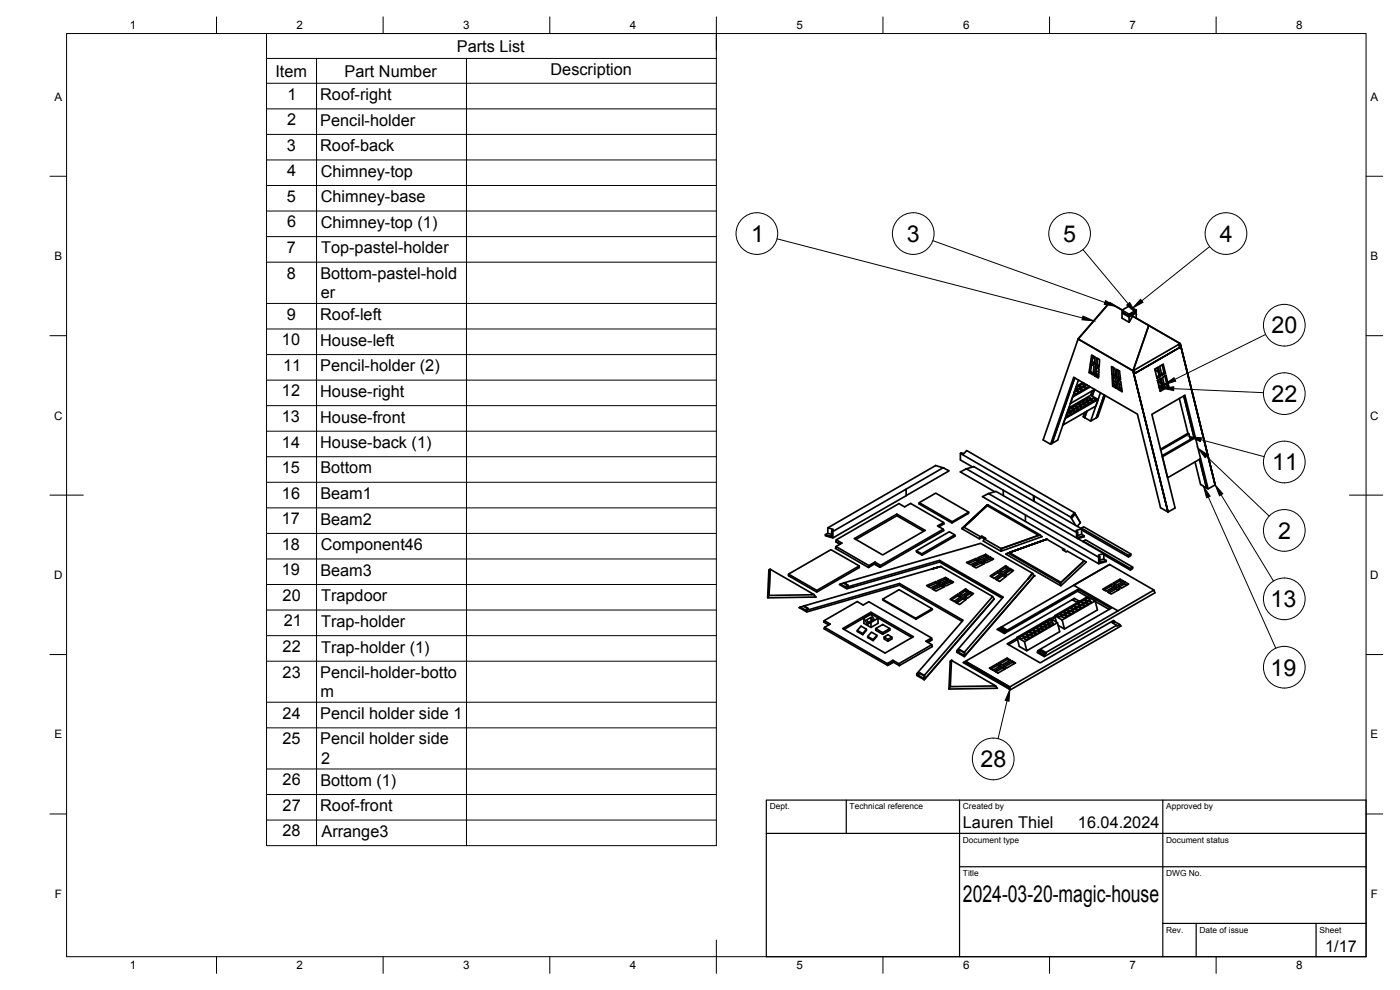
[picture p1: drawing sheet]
<svg xmlns="http://www.w3.org/2000/svg" width="420mm" height="297mm" viewBox="0 0 420 297" stroke-linecap="round" stroke-linejoin="round" font-family="sans-serif">
<!-- layer: Visible -->
<g fill="none" stroke="#000" stroke-width=".51">
<path d="M336.7 93.1v.4l2.2 1.3M336.7 93.9l2.2 1.2v1.6M337.1 93.7l-.4 .2v1.6l2.2 1.2 1-1.8M339.9 94.9l4.9 2.7-4.8 13.7-16.4-9.6 9.4-10.9 3.8 2.2-3.8-2.2-9.4 10.9M339.9 94.9l14.3 8.2M340.7 93.7l.3 .2v1.6M341 93.1l-2.1-1.3-2.2 1.3 2.2 1.2 2.1-1.2v.4l-2.1 1.3v-.5M341 93.9l-2.1 1.2M344.8 97.6l9.4 5.5-14.2 8.2zM322.3 118.1l.2 .4-.3 .2M322.3 118l.3 .4-.6 .3M322.4 117.8l.1 .2"/>
<path d="M322.4 117.6l1-.1 .2 .3-.4 .3M322.5 117.5l.8-.1 .3 .4-.5 .3-.8-.3M322.8 116.6l.4 .4-.4 .3M322.8 116.5l.5 .5-.8 .3M323.1 116.1l.8-.2 .5 .4-.3 .3-.6 .1-.4-.3zM323.2 116.6l-.2-.3 .2-.2 .7-.1 .4 .3-.4 .4M323.5 116.9l.7-.2 .5 .5-.3 .3h-.5l-.5-.3zM323.6 117.4l-.2-.3 .2-.2 .6-.1 .5 .3-.4 .4M323.7 114l-6.3 18.1-1.7 .9 6.8-19.6-6.8 19.6-.4 .3M324.2 115.5l.7-.2 .5 .4-.4 .3h-.6l-.3-.3zM324.3 116l-.2-.4 .6-.3 .7 .4-.4 .3M324.6 116.3l.7-.2 .5 .5-.4 .2-.5 .1-.5-.3z"/>
<path d="M324.7 116.8l-.2-.2 .1-.3 .7-.1 .4 .3-.4 .4M325 114.8l-2 1.1M325.2 114.9l.2 .4 .6 .1M325.2 114.9l.2 .4M326.1 119.5l.8-.2 .5 .5-.8 .3-.4-.2zM326.2 115.5l-.6 .1-.1 .4 .8 .3 .5-.4M326.3 120l-.1-.5 .6-.1 .5 .3-.3 .4M326.3 115.6l-.7 .1 .1 .4M326.7 115.8v.3l-.3 .2M327.2 116.1l-5.3 3-.7 2 7.3-4.3M327.2 109.2l1.1 .6-.3 2.7-1.2-.7zM327.3 111.6l-.5 .2"/>
<path d="M327.6 119.7l.7-.2 .5 .5-.8 .3-.4-.3zM327.6 109.4l-.3 2.2 .8 .4M327.6 106.5l1 .6-.2 2.2-1.1-.6zM327.7 108.5l-.4 .2M327.8 117.3l-.5 1.3M328 106.7l-.3 1.8 .7 .4M328.4 116.9l-.6 2M328.6 107.2l-.7 .4M328.7 110l1.1 .7-.1 2.7-1.2-.7zM328.9 112.5l-.4 .2M329 112l.7 .5M329 107.3l1 .6-.1 2.3-1.1-.6z"/>
<path d="M329 111.3l.8 .4M329.1 110.3l-.2 2.2 .8 .5M329.2 109.3l-.4 .3M329.4 107.6l-.2 1.7 .7 .4M329.6 119.9l-.7 1.9-9.9 5.7 .7-1.9 9.9-5.7-2.3-1.3-6.5 3.8M330.3 117.8l-3 8.6-1.8-1.1 .7-1.9-.7 1.9-.4-.2 .4-1.4M331.7 118.7l-2.3 6.4-.4 .3 2.4-6.9-2.4 6.9-1.7 1M333.6 110l1 .5 .2 2.5-1.1-.6zM333.8 112.9l1 .7 .3 3-1.2-.7zM334 110.2l.2 2 .6 .3M334.2 112.2l-.5 .2M334.2 113.2l.1 2.4 .8 .4"/>
<path d="M334.3 114.3l.6 .4M334.3 115.1l.7 .4M334.3 115.6l-.4 .3M335 110.8l1 .5 .3 2.6-1.1-.6zM335.3 113.8l1.1 .6 .3 3.1-1.2-.7zM335.5 111l.1 2 .6 .4M335.6 113l-.4 .3M335.7 114.1l.3 2.5 .7 .4M335.9 115.2l.6 .4M335.9 116.1l.7 .3M336 116.6l-.5 .2M340 111.3l10.5 42.3-10.5-42.4-16.4-9.5-10.5 30.3 2.2 1.3 6.9-20.1 19.2 11.1 6.9 28 2.2 1.3"/>
<path d="M340.6 112l13.5-7.8-13.5 7.8M340.6 112l-.2-1-.4 .2 10.5 42.4M346.6 110.9l1 .6M347.3 110.3l.6 2.4-.8 .4M347.4 114.2l1 .6M347.5 114.6l1 .5M347.7 115.5l1 .6M347.9 112.7l.4 .2-.7-2.8-1 .7 .6 2.7 1.1-.6M347.9 116.1l.9 .5v-.2M348.1 116.2l-.2 .1M348.1 113.7l.7 2.9-.7 .4M348.6 112.1l.1 .1"/>
<path d="M348.8 109.5l.5 2.3-.7 .4M348.8 116.6l.5 .2-.9-3.3-1 .6 .8 3.3 1.1-.6M349.3 111.8l.5 .2-.7-2.7-1.1 .6 .7 2.8 1.1-.7M349.4 115.3v.1M349.6 112.8l.7 2.9-.7 .4M350.3 115.7l.5 .3-.9-3.4-1 .6 .8 3.4 1.1-.6M353.8 103.3l.3 .9zM353.8 103.3l.4-.2 10.5 42.4M353.9 119.6l2.6 10.4M354.2 103.1l10.5 42.4zM355.3 118.8l3.1 12.4M288.2 136v2l3.7 2.1"/>
<path d="M320 124.6l.3 .3-.4 .3M320 124.5l.3 .4-.5 .3M320.1 124.3l.2 .2M320.2 124h1l.1 .3-.3 .3M320.2 123.9l.7-.1 .5 .4-.5 .4-.8-.3M320.5 123.1l.5 .3-.4 .3M320.5 123l.4 .1 .1 .4-.7 .2M320.8 122.6l.9-.2 .4 .4-.3 .3h-.6l-.4-.2zM321 123l-.1-.4 .7-.2 .5 .4-.4 .3M321.2 123.4l.9-.2 .4 .4-.4 .3h-.5l-.4-.2zM321.4 123.9l-.2-.4 .7-.2 .5 .3-.4 .3M321.9 121.9l.8-.1 .5 .4-.3 .3h-.6l-.4-.2z"/>
<path d="M322.1 122.4l-.2-.4 .7-.2 .5 .3-.4 .4M322.3 122.8l.8-.2 .4 .4-.2 .3h-.7l-.3-.2zM322.4 123.2l-.1-.4 .7-.2 .5 .4-.4 .3M323 121.3l.7-.2 .5 .5-.2 .3h-.7l-.3-.2zM323.1 121.8l-.1-.4 .7-.2 .5 .3-.4 .4M323.3 122.2l.9-.2 .4 .4-.9 .3-.4-.2zM323.5 122.6l-.2-.4 .7-.2 .5 .4-.4 .3M324 120.7l.7-.2 .6 .5-.3 .2-.6 .1-.4-.2zM324.2 121.2l-.2-.4 .7-.2 .5 .3-.4 .4M324.3 121.6l.8-.2 .5 .4-.7 .3-.5-.2zM324.5 122l-.1-.4 .7-.2 .5 .3-.4 .4M325.1 120.1l.9-.1 .3 .4-.8 .3-.4-.3z"/>
<path d="M325.2 120.6l-.1-.5 .7-.1 .5 .3-.4 .4M325.4 121l.8-.3 .5 .5-.3 .3h-.6l-.4-.2zM325.6 121.4l-.1-.4 .6-.2 .5 .3-.3 .4M326.5 120.4l.9-.2 .4 .4-.3 .2-.6 .1-.4-.2zM326.7 120.8l-.2-.4 .7-.2 .5 .3-.4 .4M327.7 120.2l-.1-.5 .7-.1 .5 .3-.4 .4M348.8 136.7l9.7-5.6 .3 .2-10 5.7 1.6 6.3 9.9-5.7-4.7-19-9.9 5.7 7 28.1-2.2 1.2M356.8 130.2l-.3-.2-8.2 4.8M357.2 131.9l-.4-1.7-8.4 4.9M360.3 137.6l2.3 9.1-.5-.3-2.1-8.6 2.1 8.6-1.8-1-1.7-6.8M249.6 159.3v1.7l-1.9-.6M250 159.5v1.9"/>
<path d="M269.2 154.2l-12.8 7.4 8.5 4.9 12.7-7.4-8.4-4.9v.5l-12.3 7.1M269.2 154.7l8 4.7M271.9 148.7v-1.9l-21.9 12.7-.4-.2 .4-.5-1.6-.4M275.9 150.8l4.9-2.8 9.9 5.7M281.8 158l1.5-.8-.1-.4-9.9-5.7-1.8 1-1.7-1-18.8 10.9M283 140.3l-11.1 6.5M283.1 158.8l-18.8 10.8M283.2 156.8l-1.8 1 1.7 1 .1 .4-19.1 11M283.3 140.4l-2.5-.7-32.4 18.7v1.6l-.7 .4v.3l2.3 .7 21.9-12.7M283.3 140.5l1.5 .8-12.9 7.4M285.8 156.5l4.9-2.8-.1 .3-4.9 2.9-9.9-5.7 .1-.4 9.9 5.7-.1 .4M288.6 158.6l.7-.5 5 3-.4 .6z"/>
<path d="M289.3 158.1l6.9-6.4zM290 140.7l11.1 6.4M292.2 140h.1M292.2 140l32.4 18.7v1.6l.8 .4v.4l-1.9 .5M292.3 140l-2.3 .7-1.8 .9 10.3 5.9M294.9 149l1.8-.9 2.2-.7 32.4 18.7v1.6l.7 .5v.3l-2.3 .6zM296.4 151.5l-7.8 7.1M296.7 148.1l33 19.1 .4-.1-.5-.5 1.7-.5M301.1 147.1l22 12.7 .3-.1-.4-.5 1.6-.5M301.1 147.1v1.6M307.7 154.5v1.9M310.2 148.7v1.7v-1.7"/>
<path d="M321.6 155.5l1.2 2.1M322.5 153.8l.2 .4-1.1 1.3-.3-.4zM322.5 153.8h.1M322.5 153.8l-32.4-18.6-.8 .9-.9-.2-.2 .1 33.1 19.1M322.5 153.9l.2 .3M322.7 154.2l1.5 2.7-.9 1M322.7 154.2l1.5 2.7M323.1 159.8v1.6M323.4 159.7v1.6l2-.6M324.5 158.6l.7-.5 14.2 8.1v.5l-.7 .4M324.5 158.5l14.2 8.1M324.6 159l14.1 8.1v-.5l.7-.4"/>
<path d="M364.7 145.5l-2.1 1.2M230.8 171l.3-.2 13.3 7.6 .5 .7-14.5 .3zM236.6 172.3l8.5 4.9M244.4 178.4l-13.6 .3 .3-7.9-.3 7.9-.4 .7M248.4 160l1.2 .3M250.8 162.5l.2-.5 1.7 .9-1.8 1.1M250.8 162.5l1.3 .8zM253.2 174.9l-1 .3M254.1 176.2l-1.9-1-.3 .2 2.2 1.3M254.4 175.7l-1.2-.8 1.4 .7-.7 .4M257.9 169.8l-12.8 7.4v.4l-8.5-4.9v-.4l12.8-7.4 8.5 4.9v.5l-12.8 7.3M260.8 169.7l-9.9-5.7-.2 .6 9.9 5.7"/>
<path d="M262.4 169.2l1.7 1M262.6 168.7l1.7 .9-.2 .6-1.7-1zM262.6 168.7l-1.8 1-.2 .6 1.8-1.1M264.9 179.8l4.9-2.9 9.9 5.8-4.9 2.8zM264.9 179.8l.1 .3 9.9 5.7-.1-.3M269.9 175.1v.5M275 165.3l1.6 .9 9.9-5.7 .1 .4-9.9 5.7-.1-.4M278.1 175.7l2.8-1.2 1.1 .6-2.7 1.3zM279.7 176.6l2.7-1.2 1.1 .6-2.6 1.3zM280.9 174.5v.5M281.4 174.3l2.4-1 1 .5-2.3 1.1zM281.5 175.4l-.6-.4-2.3 1"/>
<path d="M282 168.1l-27.9 8.1v.5l27.9-8.1M282.3 170l-.5 .1M282.4 175.4v.5M282.9 175.2l2.3-1.1 1 .6-2.2 1.1zM283.1 176.2l-.7-.3-2.2 1M283.8 173.3v.5M284.3 174.1l-.5-.3-1.9 .8M285.1 179.8l2.3-1.5 1.1 .6-2.2 1.6zM285.2 174.1v.5M285.7 174.9l-.5-.3-1.8 .8M286.5 160.5l-1.6-1-9.9 5.8 .1 .3 1.6 1M287.4 178.3v.5"/>
<path d="M287.8 178l2-1.3 .9 .6-1.8 1.3zM288.2 179.2l-.8-.4-1.9 1.2M289 179.1v.5M289.3 178.9l1.9-1.3 .9 .5-1.7 1.4zM289.8 176.7v.5M290.1 168.8l2.8-1.2 1.1 .6-2.7 1.2zM290.4 177.6l-.6-.4-1.6 1M291.2 177.6v.4M291.7 169.7l2.8-1.3 1.1 .7-2.7 1.3zM291.8 178.4l-.6-.4-1.5 1.1M292.9 167.6v.4M293.4 167.4l2.4-1.1 1 .6-2.3 1.1z"/>
<path d="M293.6 168.4l-.7-.4-2.3 1M294.5 168.4v.5M294.7 161.3l-.8 .4M294.7 160.9l-.4 .2M294.9 168.2l2.3-1 1 .5-2.2 1.1zM295.1 169.3l-.6-.4-2.3 1.1M295.4 161.7l5.1 2.9M295.8 166.3v.5M296.3 167.1l-.5-.3-1.9 .8M297.2 172.8l2.3-1.5 1.1 .6-2.2 1.6zM297.2 167.2v.4M297.8 167.9l-.6-.3-1.8 .9"/>
<path d="M297.9 179l.4 .7M298.3 179.7l-20.9 24.2-.3-.4 .4-.6M298.3 179.7l-20.9 24.2-2.3-1.2v-.5M298.8 173.8l2.2-1.6 1.1 .6-2.1 1.7zM299.5 171.3v.5M299.9 171.1l1.9-1.3 1 .6-1.9 1.3zM300.2 172.2l-.7-.4-1.9 1.3M300.5 164.6l-.1 .8M301 172.2v.5M301.4 171.9l1.8-1.3 1 .6-1.8 1.3zM301.7 173.1l-.7-.4-1.8 1.3M301.8 169.8v.5"/>
<path d="M302.4 170.6l-.6-.3-1.5 1M302.5 165.9l15.8 9M303.2 170.6v.5M303.8 171.5l-.6-.4-1.5 1M308.5 173.7l-19.1 22-1.3-.7-.7 .4-.3-.2 14-16-19.1-11.1v.5l18.8 10.9M308.5 173.7l1.4-1.7 .5 .8-21 24.2-.3-.5 .5-.5-.2-.3M309.7 172.3l-1.2 1.4zM309.9 172l-15.6-9-41 11.9M310.4 172.8l-21 24.2-2.3-1.3v-.5M311.7 160.6l.4-.1 .7 .5-12.4 4.4-5.3-3.1 .7-.8-1.1-.6v.4l.7 .4M311.7 160.6l-11.2 4M312 160.6l-15.6-9.2-.2 .3 15.5 8.9"/>
<path d="M314.1 161.8l-12.2 4.5 16.5 9.5 7.6-7.2-5.7-3.2-.3 .2-1.2-.7 .4-.2-5-2.9-11.3 4M314.2 161.8h.1M314.2 161.8l-11.3 4 11.3-4M314.2 161.8l-11.3 4 15.5 9M318.4 174.8l-.2 .2 .2 .8M319.2 164.7l.4 .2-.4 .2M321.8 179.9l.6-.3-.4 .4M321.8 179.9l1.4 .8 .9-.3M321.8 179.9l-32.4 18.8M322.4 179.6l1.5 .8M323.5 176.8l-22 12.7-.1 .6 22-12.7M324.6 160.3l-1.2 .4"/>
<path d="M325.1 162.5v-.1l14.1 8.1v.5l-7.9-4.6M325.1 162.4l.7-.4 14.1 8.1v.5l-.7 .4M325.4 168.3l-7 6.5M325.8 179.6l.7-.2 .6 .5-.3 .2-.6 .1-.4-.3zM326.3 179.1l-2.9-1.7 .1-.6 9.9 5.7-22 12.7M329.7 167.2v1.9M330.1 167.1v1.6l1.9-.5M330.9 176.8l2.6-1.5 1.1 .6-2.6 1.5zM331.3 167.7l-1.2 .4M332.4 177.6l2.6-1.5 1.1 .6-2.6 1.6zM333 169.4l-10.8 6.2 13.3 7.7 10.8-6.3 .3 .9-33.2 19.1M333.4 175.8l-2 1.2"/>
<path d="M333.5 175.3l-.1 .5 .7 .4M334 175l2.1-1.2 1.1 .6-2.2 1.2zM334.9 176.7l-2.1 1.2M335 176.1l-.1 .6 .6 .4M335.5 175.9l2.2-1.3 1 .6-2.2 1.3zM336 174.3l-1.6 1M336.1 173.8l-.1 .5 .7 .4M337.5 175.2l.6 .4M337.7 174.6l-.2 .6-1.6 .9M339.9 170.1l-.7 .4M346.3 177l-13.3-7.6-32.4 18.7M240.2 182.1v.1"/>
<path d="M240.2 182.1l1.7 .9M241.1 181.9l1.3 .7M241.3 181.8l41-11.8 15.6 9-20.5 23.7-1.3-.8-.7 .4-.3-.1 13.9-16.1-19.1-11-27.8 8-.2-.1 .7-.5zM241.3 181.8l-1.4 .5 2.2 1.3 27.8-8 18.9 10.8M242.1 183.1v.5M247.4 186.2l9.9-5.7 1.7 1 1.8-.9 18.8 10.8M247.5 188.2l18.8 10.9M248.7 187.5l-1.5-.9 .2-.4 1.8 1-1.7 1-.2 .4 19.1 11.1 1.7-1 1.8 1M258.9 190.1l-1.6-.9v.3l1.6 .9 1.1-1.3v-.3l-1.1 1.3v.3M259.3 185.5v1.5l2.1 1.3M260 188.8l-1.6-.9-1.1 1.3M260.4 191l1.6 .9"/>
<path d="M261.4 185.3v1l.3 .2M261.4 183.7l-8.5 4.9 12.7 7.3 8.5-4.9-12.7-7.3v.5l-8.1 4.6M261.4 186.3l-.8 .5M261.4 184.2l12.3 7.1M262 186.4l-.6-1.1-1.3 .7 .7 1.1M262.4 186.1l-1-1.8-2.1 1.2 1 1.8 3.2-1.8v1.5l-2.1 1.3v-1.6M262.8 188.6l2.1-1.2 2.1 1.2-2.1 1.2zM262.8 188.6v.5l2.1 1.2v-.5M263.2 190.6l-1.2 1.3v.3l-1.6-.9v-.3l1.1-1.3 1.7 .9v.3l-1.2 1.3M265.3 191.1l1.2 .7v.6M266.3 199.1l1.7-1 .1 .6-1.7 1zM267 188.6v.5l-2.1 1.2"/>
<path d="M267.7 191.1v.6l-1.2 .7-1.2-.7v-.6l1.2-.6 1.2 .6-1.2 .7M268 198.1l1.7 1M278.4 192.7l1.3-.7-.1-.6-1.7 1 1.8 1 .1 .6-9.9 5.7M279.7 193.4l-10 5.7 .2 .6M279.7 192l-1.3 .7M279.7 182.7l.1 .2-4.9 2.9M285.2 198.4l.4-.3 13.2 7.7 .5 .7-14.5 .2zM285.5 198.4l-.3 7.6 13.6-.2M285.6 198.1l-.1 .3zM286.8 180.7l2.2-1.6 1 .7-2 1.6zM287.4 195.4v.1M288.1 195v.1"/>
<path d="M289.4 198.7l13.3 7.6 .5 .7M289.6 196l-1.5-.9-.7 .4 1.7 1M289.7 180.1l-.7-.5-1.9 1.3M289.8 198.4l13.3 7.8zM299.1 199.2l1.1 .6-2.2 1.3M299.3 199.6l-.2-.4-2.1 1.3M299.9 200l-.6-.4-1.9 1.1M300.3 188.5l-.6 .1 1.5 1 .8-.7-1.4-.8-.3 .4 1.2 .7M300.4 188.2l-1.1 .7 2.1 1.2M301.3 189.3l.2 .2M302.2 197.4l1.1 .7-2.6 1.5-1.1-.6 2.6-1.6 .1 .5M303 198.2l-.7-.3-2.3 1.3"/>
<path d="M303.7 198.3l-2.6 1.5 1.1 .6 2.6-1.5-1.1-.6 .1 .4M304.5 199.1l-.7-.4-2.3 1.4M305.2 191.2l9.9-5.7 2.3 1.3-9.9 5.7zM305.2 191.2l.7 2.8 2.2 1.2M305.4 191.9l-2.7 1.5M306 191.1l.8-.2 .5 .4-.9 .3-.4-.2zM307.1 190.4l.7-.1 .5 .4-.8 .3-.4-.2zM307.2 191.5l-.1-.5-.6-.1-.5 .3 .2 .3M307.4 191.3l.8-.2 .5 .4-.9 .3-.4-.2zM308.2 189.8l.7-.2 .5 .5-.9 .3-.4-.3zM308.2 190.8l-.1-.4-.6-.1-.4 .2 .1 .4M308.5 190.6l.8-.1 .5 .4-.9 .3-.5-.3z"/>
<path d="M308.6 191.7l-.1-.4-.6-.2-.5 .3 .2 .3M309.2 189.2l.8-.2 .5 .4-.3 .3-.6 .1-.4-.3zM309.3 190.2l-.1-.4-.6-.1-.5 .3 .2 .3M309.6 190l.7-.1 .5 .3-.2 .3-.6 .1-.5-.2zM309.6 191.1v-.4l-.7-.2-.4 .2 .2 .4M310.3 188.5l.7-.1 .5 .4-.4 .4-.5-.1-.4-.2zM310.3 189.6v-.3l-.7-.2-.4 .3 .2 .3M310.6 189.4l.8-.2 .5 .5-.7 .3-.5-.1zM310.7 190.4l-.1-.4-.6-.1-.4 .3 .1 .3M311.3 188l.7-.2 .6 .4-.8 .4-.5-.3zM311.4 189v-.3l-.7-.2-.4 .2 .1 .4M311.4 195.2l.3 .2v.2l1.5 .9 .2 .5-2.1-1.2z"/>
<path d="M311.7 188.8l.8-.2 .4 .4-.7 .4-.4-.2zM311.8 189.8l-.1-.4-.7-.1-.4 .3 .2 .3M312.4 195.5l-.7 .1M312.4 187.3l.8-.1 .4 .5-.9 .2-.4-.3zM312.5 195l-.8 .4M312.5 188.4l-.1-.4-.6-.1-.5 .2 .2 .4M312.7 188.2l.8-.2 .5 .4-.7 .4-.5-.2zM312.8 189.2v-.3l-.7-.2-.4 .3 .1 .3M313.5 186.7l.8-.1 .4 .4-.9 .3-.4-.2zM313.5 187.8v-.4l-.6-.2-.5 .3 .1 .3M313.7 196.2l-1.3-.7 .1-.5 1.4 .8 .1 .2-.8 .5M313.8 187.6l.8-.2 .5 .5-.8 .3-.5-.3z"/>
<path d="M313.9 188.6v-.4l-.7-.1-.4 .2 .1 .4M314.5 186.1l.7-.1 .6 .3-.3 .3-.5 .1-.5-.3zM314.6 187.2v-.4l-.7-.2-.4 .3 .1 .3M314.9 186.9l.8-.1 .4 .4-.4 .3h-.5l-.4-.3zM315 188l-.1-.4-.6-.1-.5 .2 .2 .4M315.7 186.5l-.1-.3-.6-.2-.5 .3 .2 .3M316 187.4v-.4l-.7-.2-.4 .3 .1 .3M316.5 184.7l9.9-5.7 2.3 1.3-9.9 5.7zM316.5 184.7l.5 1.9M316.6 184.9l-1.3 .7M316.7 185.3l-1 .6M317.3 184.5l.8-.2 .5 .4-.8 .4-.5-.3z"/>
<path d="M317.4 186.8l.6 2.7-9.9 5.7-.6-2.7M317.6 187.6l1.8 1.1M318.4 183.9l.8-.2 .4 .5-.9 .3-.3-.3zM318.5 184.9v-.3l-.7-.2-.4 .2 .1 .4M318.7 184.7l.8-.2 .5 .5-.8 .3-.4-.2zM319.4 183.3l.9-.2 .4 .5-.9 .2-.4-.2zM319.6 184.3l-.1-.4-.6-.1-.5 .2 .2 .4M319.8 184.1l.9-.2 .4 .5-.8 .3-.5-.2zM319.9 185.1v-.3l-.7-.2-.4 .2 .1 .4M320.5 182.7l.9-.2 .4 .5-.9 .2-.4-.2zM320.6 183.7v-.4l-.6-.1-.5 .2 .1 .4M320.9 183.5l.8-.2 .4 .5-.9 .3-.4-.3z"/>
<path d="M321 184.5l-.1-.3-.6-.2-.5 .2 .2 .4M321.5 182.1l.8-.2 .5 .4-.7 .3-.5-.1zM321.7 183.1l-.1-.4-.5-.2-.6 .3 .2 .3M321.9 182.9l.9-.2 .4 .5-.5 .3-.4-.1-.4-.2zM322 183.9v-.4l-.6-.1-.5 .2 .1 .4M322.6 181.5l.7-.2 .5 .1 .1 .3-.8 .3-.4-.2zM322.7 182.5v-.4l-.6-.2-.5 .2 .1 .4M323 182.3l.8-.2 .5 .4-.5 .3h-.5l-.3-.2zM323.1 183.3l-.1-.4-.5-.1-.5 .2 .1 .4M323.7 180.8l.7-.2 .4 .2 .2 .3-.3 .3h-.6l-.4-.2zM323.8 181.9l-.1-.4-.7-.2-.4 .3 .2 .3M324.1 181.6l.9-.1 .3 .4-.4 .3h-.5l-.4-.2z"/>
<path d="M324.1 182.7v-.4l-.6-.2-.5 .3 .2 .3M324.8 180.2l.7-.1 .5 .3-.2 .3-.6 .1-.5-.2zM324.8 181.3v-.4l-.7-.2-.4 .2 .1 .4M325.1 181l.7-.1 .6 .4-.2 .3h-.7l-.4-.2zM325.2 182.1l-.1-.4-.7-.1-.3 .1 .1 .4M325.9 180.6l-.1-.4-.6-.1-.4 .3 .1 .3M326.2 180.4l.8-.1 .4 .4-.3 .3h-.5l-.4-.2zM326.3 181.5l-.1-.4-.7-.2-.4 .3 .2 .3M327 180l-.1-.4-.7-.1-.4 .2 .2 .4M327.3 180.9v-.4l-.7-.2-.4 .3 .1 .3M328.7 180.3l.7 2.7-10 5.7-.6-2.7M328.7 180.5l4.2 2.3"/>
<path d="M334.4 186.4l-.7 .4 1.6 1 .7-.4-1.5-.9-.5 .5M334.5 186.5l-.3-.3-22 12.7-9.9-5.7 3-1.8M335.1 187.6l-32.4 18.7M335.5 183.3l-21.6 12.5M336 187.4l.4 .4-33.2 19.2-14.1-8.2 .3-.1M275.4 202.5l1.7 1M276.1 201.9l1.4 1-.1-.2M276.1 202.1l-.7 .2M285.2 206l-.4 .7M297 200.5l1.1 .6zM298.4 201.3l1.1 .6zM300.6 200.1l1.1 .6-2.2 1.2"/>
<path d="M300.8 200.5l-.2-.4-2.1 1.2M301.4 200.8l-.6-.3-1.9 1.1M303.1 206.1v.1"/>
</g>
<g fill="#000">
<circle cx="296.2" cy="151.7" r=".25"/>
<circle cx="298.9" cy="147.4" r=".25"/>
<circle cx="262.4" cy="169.2" r=".25"/>
<circle cx="282.3" cy="170" r=".25"/>
<circle cx="300.5" cy="164.6" r=".25"/>
<circle cx="302.5" cy="165.9" r=".25"/>
<circle cx="308.5" cy="173.7" r=".25"/>
<circle cx="309.7" cy="172.3" r=".25"/>
<circle cx="310.4" cy="172.8" r=".25"/>
<circle cx="239.9" cy="182.3" r=".25"/>
<circle cx="285.6" cy="198.1" r=".25"/>
<circle cx="289.1" cy="196.5" r=".25"/>
<circle cx="297" cy="200.5" r=".25"/>
<circle cx="298.4" cy="205.8" r=".25"/>
<circle cx="302.9" cy="206.8" r=".25"/>
</g>
<!-- layer: BORDER -->
<g fill="none" stroke="#000" stroke-width=".3">
<path d="M20 10.1h390v276.9h-390zM65 5.1v5M115 5.1v5M165 5.1v5M215 5.1v10M265 5.1v5M315 5.1v5M365 5.1v5M15 52.9h5M410 52.9h5M15 100.7h5M410 100.7h5"/>
<path d="M15 148.6h10M405 148.6h10M15 196.4h5M410 196.4h5M15 244.2h5M410 244.2h5M65 287v5M115 287v5M165 287v5M215 282.1v9.9M265 287v5M315 287v5"/>
<path d="M365 287v5"/>
</g>
<!-- layer: TITLEBLOCK -->
<path d="M230 240.1h180v46.9h-180zM230 250h180M254 240.1v9.9M288 240.1v46.9M349 240.1v46.9M288 260.1h122M349 277.1h61M359 277.1v9.9M395 277.1v9.9" fill="none" stroke="#000" stroke-width=".36"/>
<!-- layer: Parts Lists -->
<g fill="none" stroke="#000" stroke-width=".3">
<path d="M80 10.1h135v243.6h-135zM80 17.5h135M95 17.5v236.2M140 17.5v236.2M80 25h135M80 32.7h135M80 40.3h135M80 48h135M80 55.7h135M80 63.3h135M80 71h135M80 78.7h135"/>
<path d="M80 91h135M80 98.7h135M80 106.4h135M80 114.1h135M80 121.7h135M80 129.4h135M80 137h135M80 144.7h135M80 152.4h135M80 160h135M80 167.7h135M80 175.4h135"/>
<path d="M80 183h135M80 190.7h135M80 198.4h135M80 210.7h135M80 218.4h135M80 230.7h135M80 238.4h135M80 246h135"/>
</g>
<!-- layer: Balloons -->
<g fill="none" stroke="#000" stroke-width=".3">
<path d="M233.2 71.7l91.7 23.7M280 72.2l51.6 18.5M325 74.9l13.6 16.2M363 74l-20.3 16.3M352.3 116.6l26.9 1.2M379.8 100.4l-27.2 13.4M360.4 131.9l19 5.1M362.1 136.9l18.8 17.9M362.6 149.1l20.3 45.4M366.5 148.5l15.7 25.8M302.2 210.3l-2.7 11.3"/>
<circle cx="227.1" cy="70.1" r="6.3"/>
<circle cx="274.1" cy="70.1" r="6.3"/>
<circle cx="321" cy="70.1" r="6.3"/>
<circle cx="367.9" cy="70.1" r="6.3"/>
<circle cx="385.4" cy="97.6" r="6.3"/>
<circle cx="385.4" cy="118.1" r="6.3"/>
<circle cx="385.4" cy="138.6" r="6.3"/>
<circle cx="385.4" cy="159.1" r="6.3"/>
<circle cx="385.4" cy="179.7" r="6.3"/>
<circle cx="385.4" cy="200.2" r="6.3"/>
<circle cx="298.1" cy="227.7" r="6.3"/>
</g>
<path d="M325 94.8l3.3 1.5-3.6-.3zM331.8 90.2l3.1 1.7-3.5-.6zM338.1 91.5l.9-.8 1.8 3.1zM342.3 89.8l.7 .9-3.1 1.7zM348.8 116.5l3.5-.5-.1 1.2zM349.4 115.4l2.9-2.1 .5 1.1zM357 131l3.6 .4-.4 1.1zM359.5 134.5l3 2-.8 .8zM361.2 145.9l2 3-1.1 .5zM364.7 145.5l2.3 2.7-1 .6zM303.1 206.8l-.3 3.6-1.1-.3z" fill="#000" stroke="#000" stroke-width=".3"/>
<g font-size="7">
<text x="225.5" y="72.6">1</text>
<text x="272.1" y="72.5">3</text>
<text x="319" y="72.5">5</text>
<text x="366.1" y="72.6">4</text>
<text x="381.6" y="100.1">20</text>
<text x="381.6" y="120.6">22</text>
<text x="381.8" y="141.1">11</text>
<text x="383.6" y="161.7">2</text>
<text x="381.3" y="182.1">13</text>
<text x="381.3" y="202.7">19</text>
<text x="294.2" y="230.2">28</text>
<text x="289" y="270.6">2024-03-20-magic-house</text>
</g>
<g font-size="4.9">
<text x="137.1" y="15.5">Parts List</text>
<text x="82.7" y="23">Item</text>
<text x="103.4" y="23">Part Number</text>
<text x="165.2" y="22.5">Description</text>
<text x="86.3" y="29.9">1</text>
<text x="96.1" y="30">Roof-right</text>
<text x="86.2" y="37.6">2</text>
<text x="96.1" y="37.7">Pencil-holder</text>
<text x="86.1" y="45.2">3</text>
<text x="96.1" y="45.4">Roof-back</text>
<text x="86.2" y="52.9">4</text>
<text x="96.2" y="53.1">Chimney-top</text>
<text x="86.1" y="60.6">5</text>
<text x="96.2" y="60.7">Chimney-base</text>
<text x="86.1" y="68.2">6</text>
<text x="96.2" y="68.4">Chimney-top (1)</text>
<text x="86.1" y="75.9">7</text>
<text x="96.4" y="76">Top-pastel-holder</text>
<text x="86.1" y="83.6">8</text>
<text x="96.1" y="83.7">Bottom-pastel-hold</text>
<text x="96.3" y="89.5">er</text>
<text x="86.1" y="96">9</text>
<text x="96.1" y="96.1">Roof-left</text>
<text x="84.6" y="103.6">10</text>
<text x="96.1" y="103.8">House-left</text>
<text x="84.9" y="111.3">11</text>
<text x="96.1" y="111.4">Pencil-holder (2)</text>
<text x="84.6" y="119">12</text>
<text x="96.1" y="119">House-right</text>
<text x="84.6" y="126.6">13</text>
<text x="96.1" y="126.8">House-front</text>
<text x="84.6" y="134.3">14</text>
<text x="96.1" y="134.4">House-back (1)</text>
<text x="84.6" y="142">15</text>
<text x="96.1" y="142">Bottom</text>
<text x="84.6" y="149.6">16</text>
<text x="96.1" y="149.7">Beam1</text>
<text x="84.6" y="157.3">17</text>
<text x="96.1" y="157.4">Beam2</text>
<text x="84.6" y="165">18</text>
<text x="96.2" y="165.1">Component46</text>
<text x="84.6" y="172.6">19</text>
<text x="96.1" y="172.7">Beam3</text>
<text x="84.8" y="180.3">20</text>
<text x="96.4" y="180.4">Trapdoor</text>
<text x="85.2" y="188">21</text>
<text x="96.4" y="188.1">Trap-holder</text>
<text x="84.8" y="195.6">22</text>
<text x="96.4" y="195.8">Trap-holder (1)</text>
<text x="84.8" y="203.3">23</text>
<text x="96.1" y="203.4">Pencil-holder-botto</text>
<text x="96.2" y="209.2">m</text>
<text x="84.8" y="215.6">24</text>
<text x="96.1" y="215.7">Pencil holder side 1</text>
<text x="84.8" y="223.3">25</text>
<text x="96.1" y="223.4">Pencil holder side</text>
<text x="96.4" y="229.2">2</text>
<text x="84.8" y="235.6">26</text>
<text x="96.1" y="235.8">Bottom (1)</text>
<text x="84.8" y="243.3">27</text>
<text x="96.1" y="243.4">Roof-front</text>
<text x="84.8" y="251">28</text>
<text x="96.5" y="251.1">Arrange3</text>
<text x="289" y="248.5">Lauren Thiel</text>
<text x="323.5" y="248.5">16.04.2024</text>
<text x="397.7" y="285.7">1/17</text>
</g>
<g font-size="3.5">
<text x="39" y="8.8">1</text>
<text x="89" y="8.8">2</text>
<text x="139" y="8.8">3</text>
<text x="189" y="8.8">4</text>
<text x="239" y="8.8">5</text>
<text x="289" y="8.8">6</text>
<text x="339" y="8.8">7</text>
<text x="389" y="8.8">8</text>
<text x="16.3" y="30.2">A</text>
<text x="411.3" y="30.2">A</text>
<text x="16.3" y="78">B</text>
<text x="411.3" y="78">B</text>
<text x="16.2" y="125.9">C</text>
<text x="411.2" y="125.9">C</text>
<text x="16.2" y="173.7">D</text>
<text x="411.2" y="173.7">D</text>
<text x="16.3" y="221.6">E</text>
<text x="411.3" y="221.6">E</text>
<text x="16.4" y="269.4">F</text>
<text x="411.4" y="269.4">F</text>
<text x="39" y="290.8">1</text>
<text x="89" y="290.8">2</text>
<text x="139" y="290.8">3</text>
<text x="189" y="290.8">4</text>
<text x="239" y="290.8">5</text>
<text x="289" y="290.8">6</text>
<text x="339" y="290.8">7</text>
<text x="389" y="290.8">8</text>
</g>
<g font-size="2.5">
<text x="231" y="242.9">Dept.</text>
<text x="255" y="242.9">Technical reference</text>
<text x="289" y="242.9">Created by</text>
<text x="350" y="242.9">Approved by</text>
<text x="289" y="252.8">Document type</text>
<text x="350" y="252.8">Document status</text>
<text x="289" y="262.9">Title</text>
<text x="350" y="262.9">DWG No.</text>
<text x="350" y="279.9">Rev.</text>
<text x="360" y="279.9">Date of issue</text>
<text x="396" y="279.9">Sheet</text>
</g>
</svg>
